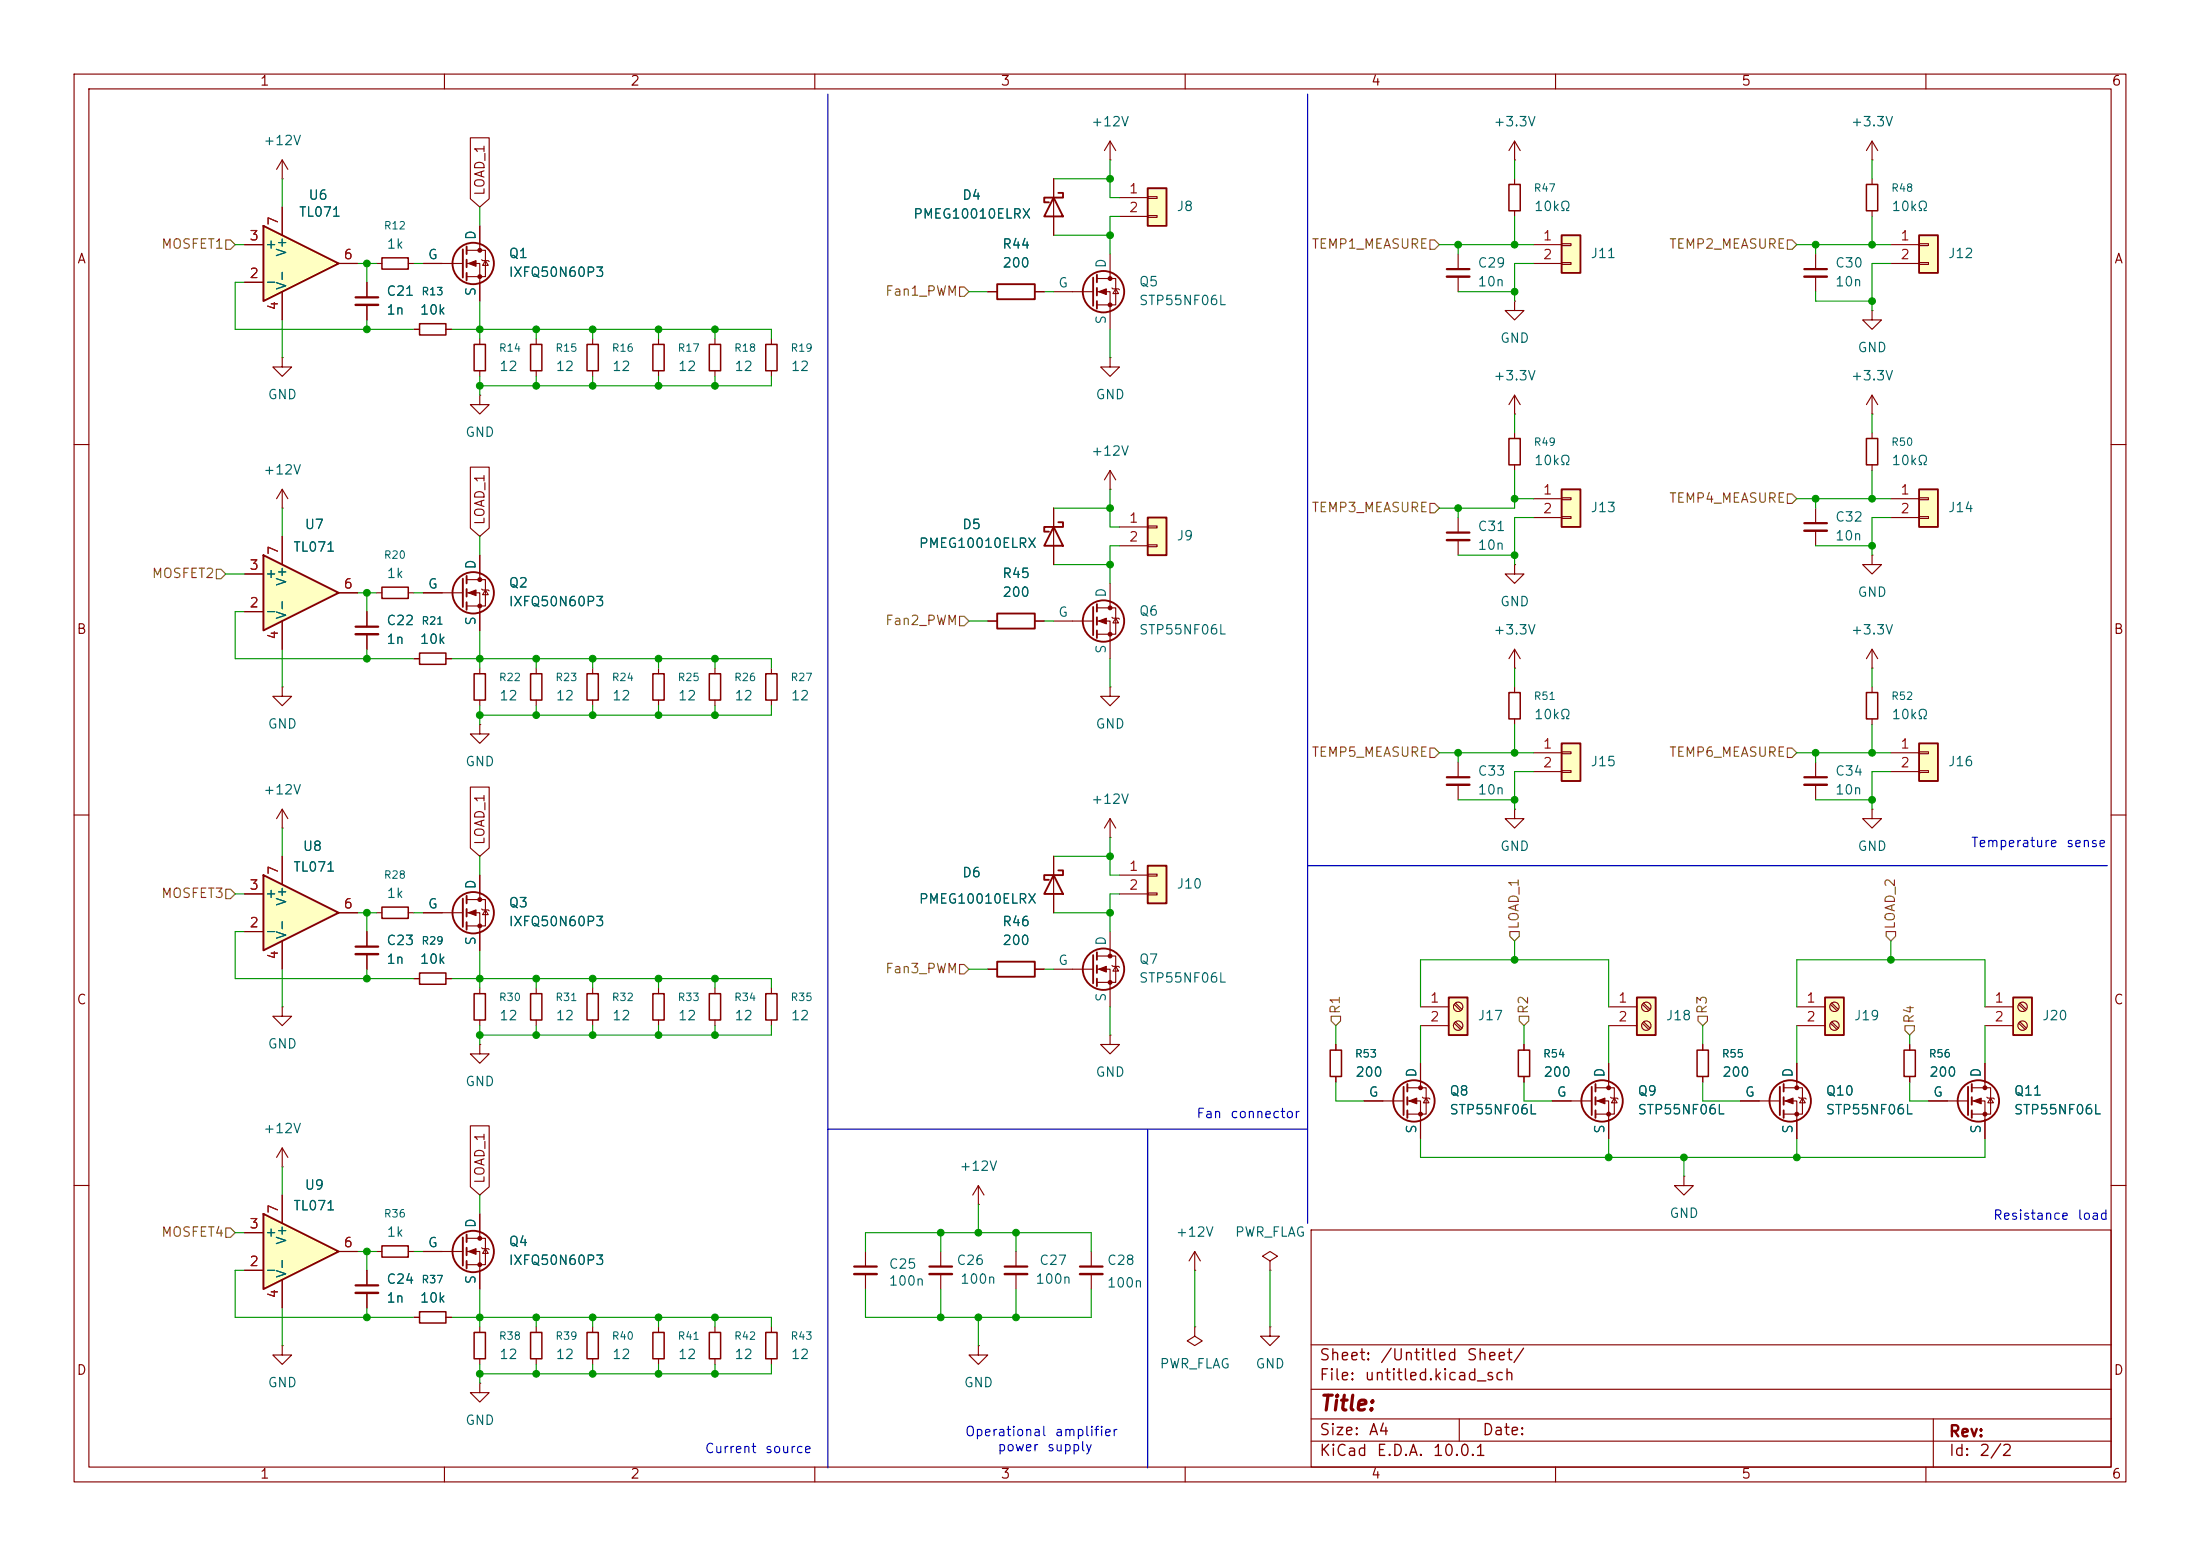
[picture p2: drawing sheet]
<svg xmlns="http://www.w3.org/2000/svg" width="297mm" height="210mm" viewBox="0 0 297 210" stroke-linecap="round" stroke-linejoin="round" font-family="sans-serif">
<g fill="none" stroke="#840000" stroke-width=".15">
<path d="M10 10h277v190h-277zM12 12h273v186h-273zM60 10v2M110 10v2M160 10v2M210 10v2M260 10v2M245.1 34.3v2M245.1 37.3v2.1M252.7 41.9v1.3h1.3l-1.3 1.3-1.2-1.3h1.2M252.7 41.9h.1M10 60h2"/>
<path d="M63 78.2h2.5v3.6h-2.5M64.8 74.9v3.3M65 79.5l.2 .1h.7l.1 .2M65.5 79.6l.4 .7h-.7zM196.8 69.9v2M196.8 72.9v2M285 60h2M55.9 88.9h.7M57.1 80h5.4M60.2 88.9h.8M63 80h1.8v5.1M10 110h2"/>
<path d="M204.5 109.2v1.3h1.2l-1.2 1.3-1.3-1.3h1.3M204.5 109.2h.1M285 110h2M180.3 141v.7M180.3 145.3v.8M10 160h2M177 166h108v32h-108zM285 160h2M60 198v2M110 198v2M160 198v2M177 194.5h108"/>
<path d="M177 191.5h108M177 187.5h108M177 181.5h108M197 191.5v3M210 198v2M260 198v2M261 191.5v6.5"/>
</g>
<path d="M243.6 36.3h3M195.3 71.9h3.1" fill="none" stroke="#840000" stroke-width=".3"/>
<path d="M243.6 37.3h3M195.3 72.9h3.1" fill="none" stroke="#840000" stroke-width=".33"/>
<g fill="none" stroke="#840000" stroke-width=".25">
<path d="M62.5 78.1v3.8M63 77.7v1M63 79.5v1M63 81.3v1"/>
<circle cx="63.9" cy="80" r="2.79"/>
</g>
<g fill="#840000" stroke="#840000" stroke-width=".15">
<path d="M63.2 80l1.1-.4v.8z"/>
<circle cx="64.8" cy="78.2" r=".25"/>
<circle cx="64.8" cy="81.8" r=".25"/>
</g>
<path d="M56.6 88.1h3.6v1.6h-3.6zM179.6 141.7h1.5v3.6h-1.5z" fill="none" stroke="#840000" stroke-width=".2"/>
<path d="M154.9 116.8h2.6v5.1h-2.6z" fill="#ffffc2"/>
<path d="M154.9 116.8h2.6v5.1h-2.6zM134.6 129.8h5.1v2h-5.1z" fill="none" stroke="#840000" stroke-width=".25"/>
<g fill="none" stroke="#840000" stroke-width=".15">
<path d="M245.1 68.6v2M245.1 71.6v2.1M252.7 74.9v1.3h1.3l-1.3 1.3-1.2-1.3h1.2M252.7 74.9h.1M49.5 82.6v2M49.5 85.6v2M151.1 118.1h3.8M154.9 118h1.3v.2h-1.3zM196.8 102.9v2M196.8 105.9v2.1M133.3 130.8h1.3M139.7 130.8h1.3"/>
<path d="M151.1 120.7h3.8M154.9 120.5h1.3v.3h-1.3z"/>
</g>
<path d="M243.6 70.6h3M48 84.6h3.1M195.3 104.9h3.1" fill="none" stroke="#840000" stroke-width=".3"/>
<path d="M243.6 71.6h3M48 85.6h3.1M195.3 105.9h3.1" fill="none" stroke="#840000" stroke-width=".33"/>
<path d="M210.8 100.3h2.6v5.1h-2.6z" fill="#ffffc2"/>
<path d="M142.2 118.1l1.3 2.6h-2.5zM142.9 117.5h.6v.6h-2.5v.6h.6M210.8 100.3h2.6v5.1h-2.6z" fill="none" stroke="#840000" stroke-width=".25"/>
<path d="M49.5 38.1v2M49.5 41.1v2.1M204.5 92.7v.8M204.5 97v.8M142.2 115.6v7.6M207 101.6h3.8M207 104.1h3.8M210.8 101.5h1.3v.2h-1.3zM210.8 104h1.3v.3h-1.3z" fill="none" stroke="#840000" stroke-width=".15"/>
<path d="M203.7 93.5h1.5v3.5h-1.5z" fill="none" stroke="#840000" stroke-width=".2"/>
<path d="M48 40.1h3.1" fill="none" stroke="#840000" stroke-width=".3"/>
<path d="M48 41.1h3.1" fill="none" stroke="#840000" stroke-width=".33"/>
<path d="M195.6 134.6h2.5v5.1h-2.5z" fill="#ffffc2"/>
<path d="M195.6 134.6h2.5v5.1h-2.5z" fill="none" stroke="#840000" stroke-width=".25"/>
<g fill="none" stroke="#840000" stroke-width=".15">
<path d="M50.8 35.6h.8M55.1 35.6h.8M38.1 48.3v1.2h1.3l-1.3 1.3-1.3-1.3h1.3M38.1 48.3h.1M252.7 55.9h.1M252.7 53.3l-.7 1.3M252.7 53.3l.8 1.3M252.7 53.3v2.6M252.7 58.4v.8M252.7 62.7v.8M191.8 135.9h3.8M191.8 138.4h3.8"/>
<path d="M196.3 135.6l.9 .8M196.3 138.1l.9 .8M196.5 135.4l.9 .8M196.5 137.9l.9 .9"/>
<circle cx="196.8" cy="135.9" r=".63"/>
<circle cx="196.8" cy="138.4" r=".63"/>
</g>
<path d="M51.6 34.8h3.5v1.5h-3.5zM252 59.2h1.5v3.5h-1.5z" fill="none" stroke="#840000" stroke-width=".2"/>
<path d="M259.1 66h2.5v5.1h-2.5z" fill="#ffffc2"/>
<path d="M259.1 66h2.5v5.1h-2.5z" fill="none" stroke="#840000" stroke-width=".25"/>
<path d="M55.9 44.5h.7M60.2 44.5h.8M255.3 67.3h3.8M255.3 69.9h3.8M259.1 67.2h1.2v.2h-1.2zM259.1 69.7h1.2v.3h-1.2z" fill="none" stroke="#840000" stroke-width=".15"/>
<path d="M56.6 43.7h3.6v1.5h-3.6z" fill="none" stroke="#840000" stroke-width=".2"/>
<path d="M210.8 66h2.6v5.1h-2.6z" fill="#ffffc2"/>
<path d="M210.8 66h2.6v5.1h-2.6z" fill="none" stroke="#840000" stroke-width=".25"/>
<path d="M207 67.3h3.8M207 69.9h3.8M210.8 67.2h1.3v.2h-1.3zM210.8 69.7h1.3v.3h-1.3zM149.9 92.7v1.3h1.2l-1.2 1.3-1.3-1.3h1.3M149.9 92.7h.1M229.9 141v.7M229.9 145.3v.8" fill="none" stroke="#840000" stroke-width=".15"/>
<path d="M229.1 141.7h1.5v3.6h-1.5z" fill="none" stroke="#840000" stroke-width=".2"/>
<path d="M259.1 31.8h2.5v5h-2.5z" fill="#ffffc2"/>
<path d="M259.1 31.8h2.5v5h-2.5z" fill="none" stroke="#840000" stroke-width=".25"/>
<path d="M255.3 33h3.8M255.3 35.6h3.8M259.1 32.9h1.2v.2h-1.2zM259.1 35.4h1.2v.3h-1.2z" fill="none" stroke="#840000" stroke-width=".15"/>
<path d="M154.9 25.4h2.6v5.1h-2.6z" fill="#ffffc2"/>
<g fill="none" stroke="#840000" stroke-width=".25">
<path d="M154.9 25.4h2.6v5.1h-2.6zM147.6 81.9v3.8M148.1 81.5v1.1M148.1 83.3v1M148.1 85.1v1"/>
<circle cx="149" cy="83.8" r="2.79"/>
</g>
<g fill="none" stroke="#840000" stroke-width=".15">
<path d="M149.9 19.1l-.8 1.2M149.9 19.1l.7 1.2M149.9 19.1v2.5M204.5 19.1l-.8 1.2M204.5 19.1l.7 1.2M204.5 19.1v2.5M252.7 19.1l-.7 1.2M252.7 19.1l.8 1.2M252.7 19.1v2.5M149.9 21.6h.1M151.1 26.7h3.8M151.1 29.2h3.8"/>
<path d="M154.9 26.5h1.3v.3h-1.3zM154.9 29.1h1.3v.2h-1.3zM204.5 21.6h.1M204.5 24.1v.8M204.5 28.4v.8M252.7 21.6h.1M252.7 24.1v.8M252.7 28.4v.8M149.9 78.7v3.3M142.2 83.8h5.4M148.1 82h2.5v3.6h-2.5M148.1 83.8h1.8v5.1"/>
<path d="M150.1 83.3l.1 .1h.8l.1 .2M150.6 83.4l.4 .7h-.8zM149.9 113h.1M149.9 110.5v2.5M149.9 110.5l-.8 1.3M149.9 110.5l.7 1.3"/>
</g>
<path d="M203.7 24.9h1.5v3.5h-1.5zM252 24.9h1.5v3.5h-1.5z" fill="none" stroke="#840000" stroke-width=".2"/>
<g fill="#840000" stroke="#840000" stroke-width=".15">
<path d="M148.3 83.8l1.1-.4v.8z"/>
<circle cx="149.9" cy="82" r=".25"/>
<circle cx="149.9" cy="85.6" r=".25"/>
</g>
<path d="M35.6 30.5l10.1 5.1-10.1 5z" fill="#ffffc2"/>
<g fill="none" stroke="#840000" stroke-width=".25">
<path d="M35.6 30.5l10.1 5.1-10.1 5zM147.6 37.5v3.8M148.1 37.1v1M148.1 38.9v1M148.1 40.6v1.1"/>
<circle cx="149" cy="39.4" r="2.79"/>
</g>
<g fill="none" stroke="#840000" stroke-width=".15">
<path d="M33 38.1h2.6M33 33h2.6M38.1 27.9v3.9M38.1 39.4v3.8M45.7 35.6h2.6M142.2 39.4h5.4M148.1 37.6h2.5v3.5h-2.5M148.1 39.4h1.8v5.1M149.9 34.3v3.3M150.1 38.9l.1 .1h.8l.1 .1M150.6 39l.4 .6h-.8zM149.9 48.3v1.2h1.2l-1.2 1.3-1.3-1.3h1.3"/>
<path d="M149.9 48.3h.1M149.9 66h.1M149.9 63.5l-.8 1.3M149.9 63.5l.7 1.3M149.9 63.5v2.5M137.2 168.9v2M137.2 172v2"/>
</g>
<path d="M135.6 170.9h3.1" fill="none" stroke="#840000" stroke-width=".3"/>
<path d="M135.6 172h3.1" fill="none" stroke="#840000" stroke-width=".33"/>
<g fill="#840000" stroke="#840000" stroke-width=".15">
<path d="M148.3 39.4l1.1-.4v.8z"/>
<circle cx="149.9" cy="37.6" r=".25"/>
<circle cx="149.9" cy="41.1" r=".25"/>
</g>
<path d="M154.9 69.9h2.6v5h-2.6z" fill="#ffffc2"/>
<path d="M154.9 69.9h2.6v5h-2.6zM134.6 82.8h5.1v2h-5.1z" fill="none" stroke="#840000" stroke-width=".25"/>
<g fill="none" stroke="#840000" stroke-width=".15">
<path d="M38.1 24.1h.1M38.1 21.6l-.8 1.3M38.1 21.6l.8 1.3M38.1 21.6v2.5M196.8 34.3v2M196.8 37.3v2.1M151.1 71.1h3.8M151.1 73.7h3.8M154.9 71h1.3v.2h-1.3zM154.9 73.5h1.3v.3h-1.3zM133.3 83.8h1.3M139.7 83.8h1.3"/>
<path d="M116.8 168.9v2M116.8 172v2M132.1 162.6h.1M132.1 160l-.8 1.3M132.1 160l.7 1.3M132.1 160v2.6"/>
</g>
<path d="M195.3 36.3h3.1M115.3 170.9h3.1" fill="none" stroke="#840000" stroke-width=".3"/>
<path d="M195.3 37.3h3.1M115.3 172h3.1" fill="none" stroke="#840000" stroke-width=".33"/>
<path d="M210.8 31.8h2.6v5h-2.6z" fill="#ffffc2"/>
<g fill="none" stroke="#840000" stroke-width=".25">
<path d="M210.8 31.8h2.6v5h-2.6zM265.7 146.7v3.8M266.2 146.3v1M266.2 148.1v1M266.2 149.9v1"/>
<circle cx="267.1" cy="148.6" r="2.79"/>
</g>
<path d="M207 33h3.8M207 35.6h3.8M210.8 32.9h1.3v.2h-1.3zM210.8 35.4h1.3v.3h-1.3zM260.3 148.6h5.4M266.2 146.8h2.5v3.6h-2.5M266.2 148.6h1.8v5.1M268 143.5v3.3M268.2 148.1l.2 .1h.7l.1 .1M268.7 148.2l.4 .6h-.7z" fill="none" stroke="#840000" stroke-width=".15"/>
<g fill="#840000" stroke="#840000" stroke-width=".15">
<path d="M266.4 148.6l1.1-.4v.8z"/>
<circle cx="268" cy="146.8" r=".25"/>
<circle cx="268" cy="150.4" r=".25"/>
</g>
<path d="M271.8 134.6h2.5v5.1h-2.5z" fill="#ffffc2"/>
<path d="M271.8 134.6h2.5v5.1h-2.5z" fill="none" stroke="#840000" stroke-width=".25"/>
<g fill="none" stroke="#840000" stroke-width=".15">
<path d="M204.5 40.6v1.3h1.2l-1.2 1.3-1.3-1.3h1.3M204.5 40.6h.1M204.5 55.9h.1M204.5 53.3l-.8 1.3M204.5 53.3l.7 1.3M204.5 53.3v2.6M204.5 58.4v.8M204.5 62.7v.8M252.7 109.2v1.3h1.3l-1.3 1.3-1.2-1.3h1.2M252.7 109.2h.1M96.5 133.4v.7M96.5 137.7v.7"/>
<path d="M268 135.9h3.8M268 138.4h3.8M272.5 135.6l.9 .8M272.5 138.1l.9 .8M272.7 135.4l.9 .8M272.7 137.9l.9 .9M127 168.9v2M127 172v2"/>
<circle cx="273" cy="138.4" r=".63"/>
<circle cx="273" cy="135.9" r=".63"/>
</g>
<path d="M125.5 170.9h3" fill="none" stroke="#840000" stroke-width=".3"/>
<path d="M125.5 172h3" fill="none" stroke="#840000" stroke-width=".33"/>
<path d="M203.7 59.2h1.5v3.5h-1.5zM95.8 134.1h1.5v3.6h-1.5z" fill="none" stroke="#840000" stroke-width=".2"/>
<path d="M259.1 100.3h2.5v5.1h-2.5z" fill="#ffffc2"/>
<g fill="none" stroke="#840000" stroke-width=".25">
<path d="M259.1 100.3h2.5v5.1h-2.5zM189.5 146.7v3.8M190 146.3v1M190 148.1v1M190 149.9v1"/>
<circle cx="190.9" cy="148.6" r="2.79"/>
</g>
<g fill="none" stroke="#840000" stroke-width=".15">
<path d="M204.5 90.2h.1M204.5 87.6l-.8 1.3M204.5 87.6l.7 1.3M204.5 87.6v2.6M255.3 101.6h3.8M255.3 104.1h3.8M259.1 101.5h1.2v.2h-1.2zM259.1 104h1.2v.3h-1.2zM80 133.4v.7M80 137.7v.7M38.1 157.5h.1M38.1 154.9l-.8 1.3"/>
<path d="M38.1 154.9l.8 1.3M38.1 154.9v2.6M184.1 148.6h5.4M190 146.8h2.5v3.6h-2.5M190 148.6h1.8v5.1M191.8 143.5v3.3M192 148.1l.2 .1h.7l.1 .1M192.5 148.2l.4 .6h-.7zM132.1 181.6v1.3h1.2l-1.2 1.3-1.3-1.3h1.3M132.1 181.6h.1"/>
</g>
<path d="M79.2 134.1h1.6v3.6h-1.6z" fill="none" stroke="#840000" stroke-width=".2"/>
<g fill="#840000" stroke="#840000" stroke-width=".15">
<path d="M190.2 148.6l1.1-.4v.8z"/>
<circle cx="191.8" cy="146.8" r=".25"/>
<circle cx="191.8" cy="150.4" r=".25"/>
</g>
<path d="M246.4 134.6h2.5v5.1h-2.5z" fill="#ffffc2"/>
<g fill="none" stroke="#840000" stroke-width=".25">
<path d="M134.6 38.4h5.1v2h-5.1zM142.2 26.7l1.3 2.5h-2.5zM142.9 26h.6v.7h-2.5v.6h.6M142.2 71.1l1.3 2.6h-2.5zM142.9 70.5h.6v.6h-2.5v.7h.6M147.6 128.9v3.8M148.1 128.5v1M148.1 130.3v1M148.1 132.1v1M246.4 134.6h2.5v5.1h-2.5z"/>
<circle cx="149" cy="130.8" r="2.79"/>
</g>
<g fill="none" stroke="#840000" stroke-width=".15">
<path d="M133.3 39.4h1.3M139.7 39.4h1.3M142.2 24.1v7.7M104.1 45.7v.8M104.1 50v.8M142.2 68.6v7.6M204.5 76.2v1.3h1.2l-1.2 1.2-1.3-1.2h1.3M204.5 76.2h.1M252.7 90.2h.1M252.7 87.6v2.6M252.7 92.7v.8M252.7 97v.8"/>
<path d="M252.7 87.6l-.7 1.3M252.7 87.6l.8 1.3M245.1 102.9v2M245.1 105.9v2.1M104.1 133.4v.7M104.1 137.7v.7M142.2 130.8h5.4M148.1 129h2.5v3.6h-2.5M148.1 130.8h1.8v5.1M149.9 139.7v1.3h1.2l-1.2 1.2-1.3-1.2h1.3M149.9 139.7h.1M149.9 125.7v3.3"/>
<path d="M150.1 130.3l.1 .1h.8l.1 .2M150.6 130.4l.4 .7h-.8zM242.6 135.9h3.8M242.6 138.4h3.8M247.1 135.6l.9 .8M247.1 138.1l.9 .8M247.3 135.4l.9 .8M247.3 137.9l.9 .9M257.8 141v.7M257.8 145.3v.8M96.5 179.1v.7M147.3 168.9v2"/>
<path d="M147.3 172v2M161.3 179.1v1.2l1 .7-1 .6-1-.6 1-.7M161.3 179.1h.1M96.5 183.4v.8"/>
<circle cx="247.6" cy="138.4" r=".63"/>
<circle cx="247.6" cy="135.9" r=".63"/>
</g>
<path d="M103.4 46.5h1.5v3.5h-1.5zM252 93.5h1.5v3.5h-1.5zM103.4 134.1h1.5v3.6h-1.5zM257 141.7h1.6v3.6h-1.6zM95.8 179.8h1.5v3.6h-1.5z" fill="none" stroke="#840000" stroke-width=".2"/>
<g fill="#840000" stroke="#840000" stroke-width=".15">
<path d="M148.3 130.8l1.1-.4v.8z"/>
<circle cx="149.9" cy="129" r=".25"/>
<circle cx="149.9" cy="132.6" r=".25"/>
</g>
<path d="M243.6 104.9h3M145.8 170.9h3" fill="none" stroke="#840000" stroke-width=".3"/>
<path d="M243.6 105.9h3M145.8 172h3" fill="none" stroke="#840000" stroke-width=".33"/>
<path d="M35.6 74.9l10.1 5.1-10.1 5.1z" fill="#ffffc2"/>
<g fill="none" stroke="#840000" stroke-width=".25">
<path d="M35.6 74.9l10.1 5.1-10.1 5.1zM214.9 146.7v3.8M215.4 146.3v1M215.4 148.1v1M215.4 149.9v1M240.3 146.7v3.8M240.8 146.3v1M240.8 148.1v1M240.8 149.9v1"/>
<circle cx="216.3" cy="148.6" r="2.79"/>
<circle cx="241.7" cy="148.6" r="2.79"/>
</g>
<g fill="none" stroke="#840000" stroke-width=".15">
<path d="M33 77.5h2.6M38.1 72.4v3.8M33 82.6h2.6M38.1 83.8v3.8M45.7 80h2.6M209.5 148.6h5.4M215.4 146.8h2.5v3.6h-2.5M215.4 148.6h1.8v5.1M217.2 143.5v3.3M217.4 148.1l.2 .1h.7l.1 .1M217.9 148.2l.4 .6h-.7zM227.3 158.8v1.2h1.3l-1.3 1.3-1.2-1.3h1.2"/>
<path d="M227.3 158.8h.1M234.9 148.6h5.4M240.8 146.8h2.5v3.6h-2.5M240.8 148.6h1.8v5.1M242.6 143.5v3.3M242.8 148.1l.2 .1h.7l.1 .1M243.3 148.2l.4 .6h-.7zM104.1 179.1v.7M161.3 171.5h.1M161.3 168.9l-.8 1.3M161.3 168.9l.8 1.3M161.3 168.9v2.6"/>
<path d="M171.4 170.2l1.1-.7-1.1-.6-1 .6 1 .7v1.3M171.4 171.5h.1M171.4 179.1v1.2h1.3l-1.3 1.3-1.2-1.3h1.2M171.4 179.1h.1M104.1 183.4v.8"/>
</g>
<g fill="#840000" stroke="#840000" stroke-width=".15">
<path d="M241 148.6l1.1-.4v.8z"/>
<path d="M215.6 148.6l1.1-.4v.8z"/>
<circle cx="242.6" cy="146.8" r=".25"/>
<circle cx="242.6" cy="150.4" r=".25"/>
<circle cx="217.2" cy="146.8" r=".25"/>
<circle cx="217.2" cy="150.4" r=".25"/>
</g>
<path d="M103.4 179.8h1.5v3.6h-1.5z" fill="none" stroke="#840000" stroke-width=".2"/>
<path d="M221 134.6h2.5v5.1h-2.5z" fill="#ffffc2"/>
<path d="M221 134.6h2.5v5.1h-2.5z" fill="none" stroke="#840000" stroke-width=".25"/>
<g fill="none" stroke="#840000" stroke-width=".15">
<path d="M217.2 135.9h3.8M217.2 138.4h3.8M221.7 135.6l.9 .8M221.7 138.1l.9 .8M221.9 135.4l.9 .8M221.9 137.9l.9 .9M205.7 141v.7M205.7 145.3v.8M49.5 171.5v2M49.5 174.5v2M50.8 168.9h.8M55.1 168.9h.8"/>
<path d="M38.1 181.6v1.3h1.3l-1.3 1.3-1.3-1.3h1.3M38.1 181.6h.1"/>
<circle cx="222.2" cy="135.9" r=".63"/>
<circle cx="222.2" cy="138.4" r=".63"/>
</g>
<path d="M205 141.7h1.5v3.6h-1.5zM51.6 168.1h3.5v1.6h-3.5z" fill="none" stroke="#840000" stroke-width=".2"/>
<path d="M48 173.5h3.1" fill="none" stroke="#840000" stroke-width=".3"/>
<path d="M48 174.5h3.1" fill="none" stroke="#840000" stroke-width=".33"/>
<path d="M35.6 163.8l10.1 5.1-10.1 5.1z" fill="#ffffc2"/>
<g fill="none" stroke="#840000" stroke-width=".25">
<path d="M62.5 121.3v3.8M63 120.9v1M63 122.7v1M63 124.5v1M35.6 163.8l10.1 5.1-10.1 5.1zM62.5 167v3.8M63 166.6v1M63 168.4v1M63 170.2v1"/>
<circle cx="63.9" cy="123.2" r="2.79"/>
<circle cx="63.9" cy="168.9" r="2.79"/>
</g>
<g fill="none" stroke="#840000" stroke-width=".15">
<path d="M64.8 97.8v1.3h1.2l-1.2 1.2-1.3-1.2h1.3M64.8 97.8h.1M64.8 90.2v.7M64.8 94.5v.8M72.4 90.2v.7M72.4 94.5v.8M80 90.2v.7M80 94.5v.8M88.9 90.2v.7M88.9 94.5v.8M96.5 90.2v.7M96.5 94.5v.8"/>
<path d="M104.1 90.2v.7M104.1 94.5v.8M64.8 118.1v3.3M50.8 123.2h.8M55.1 123.2h.8M57.1 123.2h5.4M63 121.4h2.5v3.6h-2.5M63 123.2h1.8v5.1M64.8 133.4v.7M64.8 137.7v.7M65 122.7l.2 .1h.7l.1 .1M65.5 122.8l.4 .6h-.7z"/>
<path d="M72.4 133.4v.7M72.4 137.7v.7M88.9 133.4v.7M88.9 137.7v.7M33 171.5h2.6M33 166.4h2.6M38.1 161.3v3.8M38.1 172.7v3.8M45.7 168.9h2.6M55.9 177.8h.7M57.1 168.9h5.4M60.2 177.8h.8"/>
<path d="M63 167.1h2.5v3.6h-2.5M63 168.9h1.8v5.1M64.8 163.8v3.3M64.8 179.1v.7M65 168.4l.2 .1h.7l.1 .2M65.5 168.5l.4 .7h-.7zM72.4 179.1v.7M80 179.1v.7M88.9 179.1v.7M64.8 186.7v1.3h1.2l-1.2 1.2-1.3-1.2h1.3M64.8 186.7h.1M64.8 183.4v.8"/>
<path d="M72.4 183.4v.8M80 183.4v.8M88.9 183.4v.8"/>
</g>
<g fill="none" stroke="#840000" stroke-width=".2">
<path d="M64 90.9h1.5v3.6h-1.5zM71.6 90.9h1.6v3.6h-1.6zM79.2 90.9h1.6v3.6h-1.6zM88.1 90.9h1.6v3.6h-1.6zM95.8 90.9h1.5v3.6h-1.5zM103.4 90.9h1.5v3.6h-1.5zM51.6 122.4h3.5v1.6h-3.5zM64 134.1h1.5v3.6h-1.5zM71.6 134.1h1.6v3.6h-1.6zM88.1 134.1h1.6v3.6h-1.6zM56.6 177h3.6v1.6h-3.6zM64 179.8h1.5v3.6h-1.5z"/>
<path d="M71.6 179.8h1.6v3.6h-1.6zM79.2 179.8h1.6v3.6h-1.6zM88.1 179.8h1.6v3.6h-1.6z"/>
</g>
<g fill="#840000" stroke="#840000" stroke-width=".15">
<path d="M63.2 123.2l1.1-.4v.8z"/>
<path d="M63.2 168.9l1.1-.4v.8z"/>
<circle cx="64.8" cy="121.4" r=".25"/>
<circle cx="64.8" cy="125" r=".25"/>
<circle cx="64.8" cy="167.1" r=".25"/>
<circle cx="64.8" cy="170.7" r=".25"/>
</g>
<path d="M35.6 118.1l10.1 5.1-10.1 5.1z" fill="#ffffc2"/>
<g fill="none" stroke="#840000" stroke-width=".25">
<path d="M62.5 33.7v3.8M63 33.3v1M63 35.1v1M63 36.8v1M35.6 118.1l10.1 5.1-10.1 5.1z"/>
<circle cx="63.9" cy="35.6" r="2.79"/>
</g>
<g fill="none" stroke="#840000" stroke-width=".15">
<path d="M63.5 18.6h2.5v8.2l-1.2 1.1-1.3-1.1zM33 38.1h2.6M33 33h2.6M38.1 27.9v3.9M38.1 39.4v3.8M45.7 35.6h2.6M49.5 38.1v2M57.1 35.6h5.4M63 33.8h2.5v3.5h-2.5M63 35.6h1.8v5M64.8 30.5v3.3M65 35.1l.2 .1h.7l.1 .1"/>
<path d="M65.5 35.2l.4 .6h-.7zM133.3 39.4h1.3M139.7 39.4h1.3M142.2 24.1v2.6M142.2 29.2v2.6M49.5 41.1v2.1M55.9 44.5h.7M60.2 44.5h.8M64.8 53.3v1.3h1.2l-1.2 1.3-1.3-1.3h1.3M64.8 53.3h.1M64.8 45.7v.8M64.8 50v.8"/>
<path d="M72.4 45.7v.8M72.4 50v.8M80 45.7v.8M80 50v.8M88.9 45.7v.8M88.9 50v.8M96.5 45.7v.8M96.5 50v.8M33 77.5h2.6M38.1 68.6h.1M38.1 66v2.6M38.1 72.4v3.8"/>
<path d="M38.1 66l-.8 1.3M38.1 66l.8 1.3M63.5 63.1h2.5v8.2l-1.2 1.1-1.3-1.1zM64.8 74.9v2.6M142.2 68.6v2.5M142.2 73.7v2.5M33 82.6h2.6M38.1 92.7v1.3h1.3l-1.3 1.3-1.3-1.3h1.3M38.1 92.7h.1M38.1 83.8v3.8M45.7 80h2.6M49.5 82.6v2"/>
<path d="M49.5 85.6v2M50.8 80h.8M55.1 80h.8M55.9 88.9h.7M57.1 80h2.6M60.2 88.9h.8M64.8 82.6v2.5M133.3 83.8h1.3M139.7 83.8h1.3M38.1 111.8h.1M38.1 109.2v2.6M38.1 115.6v3.8"/>
<path d="M38.1 109.2l-.8 1.3M38.1 109.2l.8 1.3M63.5 106.2h2.5v8.3l-1.2 1.1-1.3-1.1zM64.8 118.1v2.6M142.2 115.6v2.5M33 125.7h2.6M33 120.7h2.6M38.1 135.9v1.3h1.3l-1.3 1.2-1.3-1.2h1.3M38.1 135.9h.1M38.1 127v3.8M45.7 123.2h2.6M49.5 125.7v2.1"/>
<path d="M49.5 128.8v2M55.9 132.1h.7M57.1 123.2h2.6M60.2 132.1h.8M64.8 125.7v2.6M133.3 130.8h1.3M139.7 130.8h1.3M142.2 120.7v2.5M63.5 152h2.5v8.2l-1.2 1.1-1.3-1.1zM64.8 141v1.2h1.2l-1.2 1.3-1.3-1.3h1.3M64.8 141h.1M180.3 141v.7"/>
<path d="M180.3 145.3v.8M184.1 148.6h2.6M191.8 143.5v2.6M191.8 151.1v2.6M205.7 141v.7M205.7 145.3v.8M209.5 148.6h2.6M217.2 143.5v2.6M217.2 151.1v2.6M229.9 141v.7M229.9 145.3v.8M234.9 148.6h2.6"/>
<path d="M242.6 143.5v2.6M242.6 151.1v2.6M257.8 141v.7M257.8 145.3v.8M260.3 148.6h2.6M268 143.5v2.6M268 151.1v2.6M33 171.5h2.6M33 166.4h2.6M38.1 161.3v3.8M38.1 172.7v3.8M45.7 168.9h2.6"/>
<path d="M49.5 171.5v2M49.5 174.5v2M55.9 177.8h.7M57.1 168.9h2.6M60.2 177.8h.8M64.8 163.8v2.6M64.8 171.5v2.5"/>
</g>
<path d="M48 127.8h3.1" fill="none" stroke="#840000" stroke-width=".3"/>
<path d="M48 128.8h3.1" fill="none" stroke="#840000" stroke-width=".33"/>
<path d="M64 46.5h1.5v3.5h-1.5zM71.6 46.5h1.6v3.5h-1.6zM79.2 46.5h1.6v3.5h-1.6zM88.1 46.5h1.6v3.5h-1.6zM95.8 46.5h1.5v3.5h-1.5zM51.6 79.2h3.5v1.6h-3.5zM56.6 131.3h3.6v1.5h-3.6z" fill="none" stroke="#840000" stroke-width=".2"/>
<g fill="#840000" stroke="#840000" stroke-width=".15">
<path d="M63.2 35.6l1.1-.4v.7z"/>
<circle cx="64.8" cy="33.8" r=".25"/>
<circle cx="64.8" cy="37.3" r=".25"/>
</g>
<g fill="none" stroke="#725600" stroke-width=".15">
<path d="M30.5 32.4h.6l.6 .6-.6 .7h-.6zM129.5 38.7h.7l.6 .7-.6 .6h-.7zM193 32.4h.7l.6 .6-.6 .7h-.7zM241.3 32.4h.6l.7 .6-.7 .7h-.6zM29.2 76.8h.6l.7 .7-.7 .6h-.6zM193 67.9h.7l.6 .7-.6 .6h-.7zM241.3 66.7h.6l.7 .6-.7 .6h-.6zM129.5 83.2h.7l.6 .6-.6 .7h-.7zM193 101h.7l.6 .6-.6 .6h-.7zM241.3 101h.6l.7 .6-.7 .6h-.6zM30.5 120h.6l.6 .7-.6 .6h-.6zM129.5 130.2h.7l.6 .6-.6 .6h-.7z"/>
<path d="M179.7 137.2h1.3v.6l-.7 .6-.6-.6zM203.8 125.7h1.3v.7l-.6 .6-.7-.6zM205.1 137.2h1.3v.6l-.7 .6-.6-.6zM229.2 137.2h1.3v.6l-.6 .6-.7-.6zM254.6 125.7h1.3v.7l-.6 .6-.7-.6zM257.2 138.4h1.2v.7l-.6 .6-.6-.6zM30.5 165.7h.6l.6 .7-.6 .6h-.6z"/>
</g>
<path d="M111.8 12.7v185.4M176.5 12.7v152.4M176.5 116.8h108M111.8 152.4h64.7M154.9 152.4v45.7" fill="none" stroke="#0000c2" stroke-width=".15"/>
<g fill="none" stroke="#009600" stroke-width=".15">
<path d="M31.7 33h1.3M33 38.1h-1.3v6.4h24.2M38.1 24.1v3.8M48.3 35.6h2.5M49.5 35.6v2.5M55.9 35.6h1.2M64.8 27.9v2.6M130.8 39.4h2.5M141 39.4h1.2M142.2 24.1h7.7M142.2 31.8h7.7M149.9 21.6v5.1h1.2"/>
<path d="M151.1 29.2h-1.2v5.1M194.3 33h12.7M196.8 33v1.3M196.8 39.4h7.7M204.5 21.6v2.5M204.5 29.2v3.8M207 35.6h-2.5v5M242.6 33h12.7M245.1 33v1.3M245.1 39.4v1.2h7.6M252.7 21.6v2.5M252.7 29.2v3.8"/>
<path d="M255.3 35.6h-2.6v6.3M38.1 43.2v5.1M49.5 43.2v1.3M61 44.5h43.1v1.2M64.8 40.6v5.1M64.8 50.8v2.5M72.4 44.5v1.2M72.4 50.8v1.3M80 44.5v1.2M80 50.8v1.3M88.9 44.5v1.2M88.9 50.8v1.3"/>
<path d="M96.5 44.5v1.2M96.5 50.8v1.3M104.1 50.8v1.3h-39.3M149.9 44.5v3.8M204.5 55.9v2.5M252.7 55.9v2.5M30.5 77.5h2.5M38.1 68.6v3.8M64.8 72.4v2.5M142.2 68.6h7.7M142.2 76.2h7.7M149.9 66v5.1h1.2"/>
<path d="M151.1 73.7h-1.2v5M196.8 68.6v1.3M196.8 74.9h7.7M204.5 67.3h2.5M204.5 63.5v5.1h-10.2M207 69.9h-2.5v6.3M242.6 67.3h12.7M245.1 67.3v1.3M245.1 73.7h7.6M252.7 63.5v3.8M255.3 69.9h-2.6v5M33 82.6h-1.3v6.3h24.2"/>
<path d="M38.1 87.6v5.1M48.3 80h2.5M49.5 80v2.6M49.5 87.6v1.3M55.9 80h1.2M61 88.9h43.1v1.3M64.8 85.1v5.1M64.8 95.3v2.5M72.4 88.9v1.3M72.4 95.3v1.2M80 88.9v1.3M80 95.3v1.2"/>
<path d="M88.9 88.9v1.3M88.9 95.3v1.2M96.5 88.9v1.3M96.5 95.3v1.2M104.1 95.3v1.2h-39.3M130.8 83.8h2.5M141 83.8h1.2M149.9 88.9v3.8M204.5 90.2v2.5M204.5 97.8v3.8M252.7 90.2v2.5M252.7 97.8v3.8"/>
<path d="M38.1 111.8v3.8M64.8 115.6v2.5M142.2 115.6h7.7M149.9 113v5.1h1.2M194.3 101.6h12.7M196.8 108h7.7M196.8 101.6v1.3M207 104.1h-2.5v5.1M242.6 101.6h12.7M245.1 101.6v1.3M245.1 108h7.6M255.3 104.1h-2.6v5.1"/>
<path d="M31.7 120.7h1.3M33 125.7h-1.3v6.4h24.2M38.1 130.8v5.1M48.3 123.2h2.5M49.5 123.2v2.5M49.5 130.8v1.3M55.9 123.2h1.2M61 132.1h43.1v1.3M64.8 128.3v5.1M64.8 138.4v2.6M72.4 132.1v1.3M72.4 138.4v1.3"/>
<path d="M80 132.1v1.3M80 138.4v1.3M88.9 132.1v1.3M88.9 138.4v1.3M96.5 132.1v1.3M96.5 138.4v1.3M104.1 138.4v1.3h-39.3M130.8 130.8h2.5M141 130.8h1.2M142.2 123.2h7.7M149.9 135.9v3.8M151.1 120.7h-1.2v5"/>
<path d="M180.3 138.4v2.6M191.8 135.9v-6.4h25.4v6.4M191.8 138.4v5.1M204.5 127v2.5M205.7 138.4v2.6M217.2 138.4v5.1M229.9 138.4v2.6M242.6 135.9v-6.4h25.4v6.4M242.6 138.4v5.1M255.3 127v2.5M257.8 139.7v1.3M268 138.4v5.1"/>
<path d="M38.1 157.5v3.8M180.3 146.1v2.5h3.8M191.8 153.7v2.5h76.2v-2.5M205.7 146.1v2.5h3.8M217.2 153.7v2.5M227.3 156.2v2.6M229.9 146.1v2.5h5M242.6 153.7v2.5M257.8 146.1v2.5h2.5M31.7 166.4h1.3M33 171.5h-1.3v6.3h24.2M38.1 176.5v5.1"/>
<path d="M48.3 168.9h2.5M49.5 168.9v2.6M49.5 176.5v1.3M55.9 168.9h1.2M61 177.8h43.1v1.3M64.8 161.3v2.5M64.8 174v5.1M72.4 177.8v1.3M80 177.8v1.3M88.9 177.8v1.3M96.5 177.8v1.3M116.8 174v3.8h30.5v-3.8"/>
<path d="M116.8 168.9v-2.5h30.5v2.5M127 166.4v2.5M127 174v3.8M132.1 162.6v3.8M132.1 177.8v3.8M137.2 166.4v2.5M137.2 174v3.8M161.3 171.5v7.6M171.4 171.5v7.6M64.8 184.2v2.5M72.4 184.2v1.2M80 184.2v1.2"/>
<path d="M88.9 184.2v1.2M96.5 184.2v1.2M104.1 184.2v1.2h-39.3"/>
</g>
<g fill="#009600" stroke="#009600" stroke-width=".14">
<circle cx="204.5" cy="101.6" r=".46"/>
<circle cx="204.5" cy="129.5" r=".46"/>
<circle cx="196.8" cy="101.6" r=".46"/>
<circle cx="204.5" cy="67.3" r=".46"/>
<circle cx="149.9" cy="24.1" r=".46"/>
<circle cx="204.5" cy="33" r=".46"/>
<circle cx="149.9" cy="31.8" r=".46"/>
<circle cx="204.5" cy="39.4" r=".46"/>
<circle cx="196.8" cy="33" r=".46"/>
<circle cx="196.8" cy="68.6" r=".46"/>
<circle cx="127" cy="177.8" r=".46"/>
<circle cx="132.1" cy="177.8" r=".46"/>
<circle cx="132.1" cy="166.4" r=".46"/>
<circle cx="137.2" cy="166.4" r=".46"/>
<circle cx="149.9" cy="123.2" r=".46"/>
<circle cx="137.2" cy="177.8" r=".46"/>
<circle cx="127" cy="166.4" r=".46"/>
<circle cx="252.7" cy="33" r=".46"/>
<circle cx="245.1" cy="33" r=".46"/>
<circle cx="252.7" cy="40.6" r=".46"/>
<circle cx="252.7" cy="73.7" r=".46"/>
<circle cx="252.7" cy="67.3" r=".46"/>
<circle cx="245.1" cy="67.3" r=".46"/>
<circle cx="252.7" cy="108" r=".46"/>
<circle cx="242.6" cy="156.2" r=".46"/>
<circle cx="255.3" cy="129.5" r=".46"/>
<circle cx="217.2" cy="156.2" r=".46"/>
<circle cx="227.3" cy="156.2" r=".46"/>
<circle cx="204.5" cy="108" r=".46"/>
<circle cx="245.1" cy="101.6" r=".46"/>
<circle cx="252.7" cy="101.6" r=".46"/>
<circle cx="149.9" cy="76.2" r=".46"/>
<circle cx="149.9" cy="68.6" r=".46"/>
<circle cx="204.5" cy="74.9" r=".46"/>
<circle cx="96.5" cy="139.7" r=".46"/>
<circle cx="88.9" cy="139.7" r=".46"/>
<circle cx="149.9" cy="115.6" r=".46"/>
<circle cx="96.5" cy="185.4" r=".46"/>
<circle cx="88.9" cy="177.8" r=".46"/>
<circle cx="88.9" cy="185.4" r=".46"/>
<circle cx="96.5" cy="177.8" r=".46"/>
<circle cx="72.4" cy="177.8" r=".46"/>
<circle cx="64.8" cy="177.8" r=".46"/>
<circle cx="49.5" cy="168.9" r=".46"/>
<circle cx="49.5" cy="177.8" r=".46"/>
<circle cx="72.4" cy="139.7" r=".46"/>
<circle cx="80" cy="139.7" r=".46"/>
<circle cx="64.8" cy="139.7" r=".46"/>
<circle cx="80" cy="185.4" r=".46"/>
<circle cx="64.8" cy="185.4" r=".46"/>
<circle cx="72.4" cy="185.4" r=".46"/>
<circle cx="80" cy="177.8" r=".46"/>
<circle cx="49.5" cy="123.2" r=".46"/>
<circle cx="72.4" cy="96.5" r=".46"/>
<circle cx="49.5" cy="132.1" r=".46"/>
<circle cx="80" cy="96.5" r=".46"/>
<circle cx="88.9" cy="96.5" r=".46"/>
<circle cx="72.4" cy="88.9" r=".46"/>
<circle cx="64.8" cy="88.9" r=".46"/>
<circle cx="80" cy="132.1" r=".46"/>
<circle cx="88.9" cy="132.1" r=".46"/>
<circle cx="96.5" cy="132.1" r=".46"/>
<circle cx="88.9" cy="88.9" r=".46"/>
<circle cx="80" cy="88.9" r=".46"/>
<circle cx="72.4" cy="132.1" r=".46"/>
<circle cx="64.8" cy="132.1" r=".46"/>
<circle cx="88.9" cy="44.5" r=".46"/>
<circle cx="80" cy="52.1" r=".46"/>
<circle cx="88.9" cy="52.1" r=".46"/>
<circle cx="72.4" cy="44.5" r=".46"/>
<circle cx="96.5" cy="52.1" r=".46"/>
<circle cx="96.5" cy="44.5" r=".46"/>
<circle cx="80" cy="44.5" r=".46"/>
<circle cx="72.4" cy="52.1" r=".46"/>
<circle cx="49.5" cy="80" r=".46"/>
<circle cx="64.8" cy="52.1" r=".46"/>
<circle cx="64.8" cy="96.5" r=".46"/>
<circle cx="49.5" cy="88.9" r=".46"/>
<circle cx="49.5" cy="44.5" r=".46"/>
<circle cx="49.5" cy="35.6" r=".46"/>
<circle cx="64.8" cy="44.5" r=".46"/>
<circle cx="96.5" cy="96.5" r=".46"/>
<circle cx="96.5" cy="88.9" r=".46"/>
</g>
<text font-size="2" fill="#840000" x="178" y="190.9">Title:</text>
<g font-size="1.5" fill="#840000">
<text x="178" y="184">Sheet:</text>
<text x="186.2" y="184">/Untitled</text>
<text x="197.9" y="184">Sheet/</text>
<text x="178" y="186.7">File:</text>
<text x="184.1" y="186.7">untitled.kicad_sch</text>
<text x="178" y="196.9">KiCad</text>
<text x="178" y="194.1">Size:</text>
<text x="184.7" y="194.1">A4</text>
<text x="185.7" y="196.9">E.D.A.</text>
<text x="193.3" y="196.9">10.0.1</text>
<text x="200" y="194.1">Date:</text>
<text x="263" y="194.3">Rev:</text>
<text x="263" y="196.9">Id:</text>
<text x="267.1" y="196.9">2/2</text>
</g>
<g font-size="1.3" fill="#840000">
<text x="35" y="11.9">1</text>
<text x="85" y="11.9">2</text>
<text x="135" y="11.9">3</text>
<text x="185" y="11.9">4</text>
<text x="235" y="11.9">5</text>
<text x="285" y="11.9">6</text>
<text x="65.7" y="26.5" transform="rotate(-90 65.7 26.5)">LOAD_1</text>
<text x="10.3" y="35.9">A</text>
<text x="285.3" y="35.9">A</text>
<text x="65.7" y="71" transform="rotate(-90 65.7 71)">LOAD_1</text>
<text x="10.3" y="85.9">B</text>
<text x="285.3" y="85.9">B</text>
<text x="65.7" y="114.1" transform="rotate(-90 65.7 114.1)">LOAD_1</text>
<text x="10.3" y="135.9">C</text>
<text x="285.3" y="135.9">C</text>
<text x="65.7" y="159.9" transform="rotate(-90 65.7 159.9)">LOAD_1</text>
<text x="10.3" y="185.9">D</text>
<text x="285.3" y="185.9">D</text>
<text x="35" y="199.9">1</text>
<text x="85" y="199.9">2</text>
<text x="135" y="199.9">3</text>
<text x="185" y="199.9">4</text>
<text x="235" y="199.9">5</text>
<text x="285" y="199.9">6</text>
</g>
<g font-size="1.3" fill="#006464">
<text x="147.2" y="17.4">+12V</text>
<text x="201.5" y="17.4">+3.3V</text>
<text x="249.8" y="17.4">+3.3V</text>
<text x="35.5" y="19.9">+12V</text>
<text x="40.3" y="29.6">TL071</text>
<text x="41.6" y="27.3">U6</text>
<text x="123.2" y="29.8">PMEG10010ELRX</text>
<text x="129.8" y="27.3">D4</text>
<text x="158.8" y="28.8">J8</text>
<text x="207" y="28.8">10kΩ</text>
<text x="255.3" y="28.8">10kΩ</text>
<text x="35.7" y="33.9">+</text>
<text x="39" y="34.7" transform="rotate(-90 39 34.7)">V+</text>
<text x="52.1" y="33.9">1k</text>
<text x="57.7" y="35.3">G</text>
<text x="64.5" y="32.5" transform="rotate(-90 64.5 32.5)">D</text>
<text x="68.6" y="35.2">Q1</text>
<text x="135.2" y="33.9">R44</text>
<text x="214.6" y="35.2">J11</text>
<text x="262.9" y="35.2">J12</text>
<text x="35.7" y="39">-</text>
<text x="39" y="39.2" transform="rotate(-90 39 39.2)">V-</text>
<text x="52.1" y="40.2">C21</text>
<text x="64.5" y="40.1" transform="rotate(-90 64.5 40.1)">S</text>
<text x="68.6" y="37.7">IXFQ50N60P3</text>
<text x="135.2" y="36.4">200</text>
<text x="142.8" y="39.1">G</text>
<text x="149.6" y="36.3" transform="rotate(-90 149.6 36.3)">D</text>
<text x="153.7" y="41.5">STP55NF06L</text>
<text x="153.7" y="39">Q5</text>
<text x="199.4" y="36.4">C29</text>
<text x="199.4" y="39">10n</text>
<text x="247.7" y="36.4">C30</text>
<text x="247.7" y="39">10n</text>
<text x="52.1" y="42.8">1n</text>
<text x="56.6" y="42.8">10k</text>
<text x="149.6" y="43.9" transform="rotate(-90 149.6 43.9)">S</text>
<text x="202.4" y="46.6">GND</text>
<text x="250.7" y="47.9">GND</text>
<text x="67.3" y="50.4">12</text>
<text x="74.9" y="50.4">12</text>
<text x="82.6" y="50.4">12</text>
<text x="91.4" y="50.4">12</text>
<text x="99.1" y="50.4">12</text>
<text x="106.7" y="50.4">12</text>
<text x="201.5" y="51.7">+3.3V</text>
<text x="249.8" y="51.7">+3.3V</text>
<text x="36.1" y="54.2">GND</text>
<text x="62.7" y="59.3">GND</text>
<text x="147.8" y="54.2">GND</text>
<text x="35.5" y="64.4">+12V</text>
<text x="147.2" y="61.8">+12V</text>
<text x="207" y="63.1">10kΩ</text>
<text x="255.3" y="63.1">10kΩ</text>
<text x="41" y="71.7">U7</text>
<text x="129.8" y="71.7">D5</text>
<text x="199.4" y="72">C31</text>
<text x="214.6" y="69.4">J13</text>
<text x="247.7" y="70.7">C32</text>
<text x="262.9" y="69.4">J14</text>
<text x="39.5" y="74.8">TL071</text>
<text x="64.5" y="76.9" transform="rotate(-90 64.5 76.9)">D</text>
<text x="124" y="74.3">PMEG10010ELRX</text>
<text x="158.8" y="73.3">J9</text>
<text x="199.4" y="74.5">10n</text>
<text x="247.7" y="73.3">10n</text>
<text x="35.7" y="83.4">-</text>
<text x="35.7" y="78.3">+</text>
<text x="39" y="83.7" transform="rotate(-90 39 83.7)">V-</text>
<text x="39" y="79.2" transform="rotate(-90 39 79.2)">V+</text>
<text x="52.1" y="78.3">1k</text>
<text x="57.7" y="79.8">G</text>
<text x="68.6" y="79.6">Q2</text>
<text x="68.6" y="82.1">IXFQ50N60P3</text>
<text x="135.2" y="78.3">R45</text>
<text x="135.2" y="80.9">200</text>
<text x="142.8" y="83.6">G</text>
<text x="149.6" y="80.7" transform="rotate(-90 149.6 80.7)">D</text>
<text x="153.7" y="83.4">Q6</text>
<text x="202.4" y="82.1">GND</text>
<text x="250.7" y="80.9">GND</text>
<text x="52.1" y="87.2">1n</text>
<text x="52.1" y="84.7">C22</text>
<text x="56.6" y="87.2">10k</text>
<text x="64.5" y="84.5" transform="rotate(-90 64.5 84.5)">S</text>
<text x="149.6" y="88.3" transform="rotate(-90 149.6 88.3)">S</text>
<text x="153.7" y="86">STP55NF06L</text>
<text x="201.5" y="86">+3.3V</text>
<text x="249.8" y="86">+3.3V</text>
<text x="67.3" y="94.8">12</text>
<text x="74.9" y="94.8">12</text>
<text x="82.6" y="94.8">12</text>
<text x="91.4" y="94.8">12</text>
<text x="99.1" y="94.8">12</text>
<text x="106.7" y="94.8">12</text>
<text x="36.1" y="98.7">GND</text>
<text x="147.8" y="98.7">GND</text>
<text x="207" y="97.4">10kΩ</text>
<text x="255.3" y="97.4">10kΩ</text>
<text x="35.5" y="107.5">+12V</text>
<text x="62.7" y="103.7">GND</text>
<text x="199.4" y="105">C33</text>
<text x="199.4" y="107.5">10n</text>
<text x="214.6" y="103.7">J15</text>
<text x="247.7" y="105">C34</text>
<text x="247.7" y="107.5">10n</text>
<text x="262.9" y="103.7">J16</text>
<text x="147.2" y="108.8">+12V</text>
<text x="39.5" y="118">TL071</text>
<text x="40.8" y="115.2">U8</text>
<text x="129.8" y="118.7">D6</text>
<text x="202.4" y="115.2">GND</text>
<text x="250.7" y="115.2">GND</text>
<text x="35.7" y="121.5">+</text>
<text x="39" y="122.4" transform="rotate(-90 39 122.4)">V+</text>
<text x="52.1" y="121.5">1k</text>
<text x="57.7" y="122.9">G</text>
<text x="64.5" y="120.1" transform="rotate(-90 64.5 120.1)">D</text>
<text x="68.6" y="122.8">Q3</text>
<text x="68.6" y="125.3">IXFQ50N60P3</text>
<text x="124" y="122.3">PMEG10010ELRX</text>
<text x="135.2" y="125.3">R46</text>
<text x="158.8" y="120.2">J10</text>
<text x="35.7" y="126.6">-</text>
<text x="39" y="126.9" transform="rotate(-90 39 126.9)">V-</text>
<text x="52.1" y="130.4">1n</text>
<text x="52.1" y="127.9">C23</text>
<text x="56.6" y="130.4">10k</text>
<text x="64.5" y="127.7" transform="rotate(-90 64.5 127.7)">S</text>
<text x="135.2" y="127.9">200</text>
<text x="142.8" y="130.6">G</text>
<text x="149.6" y="127.7" transform="rotate(-90 149.6 127.7)">D</text>
<text x="153.7" y="130.4">Q7</text>
<text x="149.6" y="135.3" transform="rotate(-90 149.6 135.3)">S</text>
<text x="153.7" y="132.9">STP55NF06L</text>
<text x="36.1" y="141.8">GND</text>
<text x="67.3" y="138">12</text>
<text x="74.9" y="138">12</text>
<text x="82.6" y="138">12</text>
<text x="91.4" y="138">12</text>
<text x="99.1" y="138">12</text>
<text x="106.7" y="138">12</text>
<text x="199.4" y="138">J17</text>
<text x="224.8" y="138">J18</text>
<text x="250.2" y="138">J19</text>
<text x="275.6" y="138">J20</text>
<text x="62.7" y="146.9">GND</text>
<text x="147.8" y="145.6">GND</text>
<text x="182.9" y="145.6">200</text>
<text x="184.7" y="148.3">G</text>
<text x="191.5" y="145.5" transform="rotate(-90 191.5 145.5)">D</text>
<text x="195.6" y="148.2">Q8</text>
<text x="208.3" y="145.6">200</text>
<text x="210.1" y="148.3">G</text>
<text x="216.9" y="145.5" transform="rotate(-90 216.9 145.5)">D</text>
<text x="221" y="148.2">Q9</text>
<text x="232.4" y="145.6">200</text>
<text x="235.5" y="148.3">G</text>
<text x="242.3" y="145.5" transform="rotate(-90 242.3 145.5)">D</text>
<text x="246.4" y="148.2">Q10</text>
<text x="260.4" y="145.6">200</text>
<text x="260.9" y="148.3">G</text>
<text x="267.7" y="145.5" transform="rotate(-90 267.7 145.5)">D</text>
<text x="271.8" y="148.2">Q11</text>
<text x="35.5" y="153.3">+12V</text>
<text x="191.5" y="153.1" transform="rotate(-90 191.5 153.1)">S</text>
<text x="195.6" y="150.7">STP55NF06L</text>
<text x="216.9" y="153.1" transform="rotate(-90 216.9 153.1)">S</text>
<text x="221" y="150.7">STP55NF06L</text>
<text x="242.3" y="153.1" transform="rotate(-90 242.3 153.1)">S</text>
<text x="246.4" y="150.7">STP55NF06L</text>
<text x="267.7" y="153.1" transform="rotate(-90 267.7 153.1)">S</text>
<text x="271.8" y="150.7">STP55NF06L</text>
<text x="41" y="160.9">U9</text>
<text x="129.4" y="158.3">+12V</text>
<text x="35.7" y="167.2">+</text>
<text x="39.5" y="163.7">TL071</text>
<text x="52.1" y="167.2">1k</text>
<text x="64.5" y="165.8" transform="rotate(-90 64.5 165.8)">D</text>
<text x="158.6" y="167.2">+12V</text>
<text x="166.6" y="167.2">PWR_FLAG</text>
<text x="225.3" y="164.7">GND</text>
<text x="35.7" y="172.3">-</text>
<text x="39" y="172.6" transform="rotate(-90 39 172.6)">V-</text>
<text x="39" y="168.1" transform="rotate(-90 39 168.1)">V+</text>
<text x="52.1" y="173.6">C24</text>
<text x="57.7" y="168.7">G</text>
<text x="64.5" y="173.4" transform="rotate(-90 64.5 173.4)">S</text>
<text x="68.6" y="168.5">Q4</text>
<text x="68.6" y="171">IXFQ50N60P3</text>
<text x="119.9" y="173.8">100n</text>
<text x="119.9" y="171.6">C25</text>
<text x="129" y="171">C26</text>
<text x="129.5" y="173.6">100n</text>
<text x="139.7" y="173.6">100n</text>
<text x="140.2" y="171">C27</text>
<text x="149.4" y="171">C28</text>
<text x="52.1" y="176.1">1n</text>
<text x="56.6" y="176.1">10k</text>
<text x="149.4" y="174.1">100n</text>
<text x="67.3" y="183.7">12</text>
<text x="74.9" y="183.7">12</text>
<text x="82.6" y="183.7">12</text>
<text x="91.4" y="183.7">12</text>
<text x="99.1" y="183.7">12</text>
<text x="106.7" y="183.7">12</text>
<text x="156.5" y="185">PWR_FLAG</text>
<text x="169.4" y="185">GND</text>
<text x="36.1" y="187.6">GND</text>
<text x="130" y="187.6">GND</text>
<text x="62.7" y="192.6">GND</text>
</g>
<g font-size="1.3" fill="#a90000">
<text x="152.3" y="26.4">1</text>
<text x="152.3" y="29">2</text>
<text x="33.6" y="32.8">3</text>
<text x="37.8" y="30.6" transform="rotate(-90 37.8 30.6)">7</text>
<text x="46.3" y="35.3">6</text>
<text x="208.2" y="32.8">1</text>
<text x="208.2" y="35.3">2</text>
<text x="256.5" y="32.8">1</text>
<text x="256.5" y="35.3">2</text>
<text x="33.6" y="37.8">2</text>
<text x="37.8" y="42" transform="rotate(-90 37.8 42)">4</text>
<text x="152.3" y="70.9">1</text>
<text x="208.2" y="67.1">1</text>
<text x="208.2" y="69.6">2</text>
<text x="256.5" y="67.1">1</text>
<text x="256.5" y="69.6">2</text>
<text x="33.6" y="77.2">3</text>
<text x="37.8" y="75" transform="rotate(-90 37.8 75)">7</text>
<text x="152.3" y="73.4">2</text>
<text x="33.6" y="82.3">2</text>
<text x="46.3" y="79.8">6</text>
<text x="37.8" y="86.4" transform="rotate(-90 37.8 86.4)">4</text>
<text x="208.2" y="101.3">1</text>
<text x="256.5" y="101.3">1</text>
<text x="208.2" y="103.9">2</text>
<text x="256.5" y="103.9">2</text>
<text x="37.8" y="118.2" transform="rotate(-90 37.8 118.2)">7</text>
<text x="152.3" y="117.9">1</text>
<text x="33.6" y="125.5">2</text>
<text x="33.6" y="120.4">3</text>
<text x="46.3" y="122.9">6</text>
<text x="152.3" y="120.4">2</text>
<text x="37.8" y="129.6" transform="rotate(-90 37.8 129.6)">4</text>
<text x="193" y="135.6">1</text>
<text x="218.4" y="135.6">1</text>
<text x="243.8" y="135.6">1</text>
<text x="269.2" y="135.6">1</text>
<text x="193" y="138.2">2</text>
<text x="218.4" y="138.2">2</text>
<text x="243.8" y="138.2">2</text>
<text x="269.2" y="138.2">2</text>
<text x="33.6" y="166.1">3</text>
<text x="37.8" y="163.9" transform="rotate(-90 37.8 163.9)">7</text>
<text x="33.6" y="171.2">2</text>
<text x="46.3" y="168.7">6</text>
<text x="37.8" y="175.3" transform="rotate(-90 37.8 175.3)">4</text>
</g>
<g font-size="1.3" fill="#725600">
<text x="21.7" y="33.9">MOSFET1</text>
<text x="177" y="33.9">TEMP1_MEASURE</text>
<text x="225.2" y="33.9">TEMP2_MEASURE</text>
<text x="119.4" y="40.2">Fan1_PWM</text>
<text x="177" y="69.4">TEMP3_MEASURE</text>
<text x="225.2" y="68.2">TEMP4_MEASURE</text>
<text x="20.4" y="78.3">MOSFET2</text>
<text x="119.4" y="84.7">Fan2_PWM</text>
<text x="177" y="102.5">TEMP5_MEASURE</text>
<text x="225.2" y="102.5">TEMP6_MEASURE</text>
<text x="21.7" y="121.5">MOSFET3</text>
<text x="205.3" y="125.5" transform="rotate(-90 205.3 125.5)">LOAD_1</text>
<text x="256.1" y="125.5" transform="rotate(-90 256.1 125.5)">LOAD_2</text>
<text x="119.4" y="131.7">Fan3_PWM</text>
<text x="181.2" y="137" transform="rotate(-90 181.2 137)">R1</text>
<text x="206.6" y="137" transform="rotate(-90 206.6 137)">R2</text>
<text x="230.7" y="137" transform="rotate(-90 230.7 137)">R3</text>
<text x="258.7" y="138.2" transform="rotate(-90 258.7 138.2)">R4</text>
<text x="21.7" y="167.2">MOSFET4</text>
</g>
<g font-size="1.3" fill="#0000c2">
<text x="266" y="114.7">Temperature</text>
<text x="278.8" y="114.7">sense</text>
<text x="161.4" y="151.2">Fan</text>
<text x="166" y="151.2">connector</text>
<text x="269" y="165">Resistance</text>
<text x="280.4" y="165">load</text>
<text x="95.1" y="196.4">Current</text>
<text x="103.2" y="196.4">source</text>
<text x="130.2" y="194.2">Operational</text>
<text x="134.6" y="196.2">power</text>
<text x="141.3" y="196.2">supply</text>
<text x="142.3" y="194.2">amplifier</text>
</g>
<g font-size="1" fill="#006464">
<text x="207" y="26.1">R47</text>
<text x="255.2" y="26.1">R48</text>
<text x="51.7" y="31.2">R12</text>
<text x="56.8" y="40.1">R13</text>
<text x="67.3" y="47.7">R14</text>
<text x="74.9" y="47.7">R15</text>
<text x="82.5" y="47.7">R16</text>
<text x="91.4" y="47.7">R17</text>
<text x="99" y="47.7">R18</text>
<text x="106.6" y="47.7">R19</text>
<text x="207" y="60.4">R49</text>
<text x="255.2" y="60.4">R50</text>
<text x="51.7" y="75.7">R20</text>
<text x="56.8" y="84.6">R21</text>
<text x="67.3" y="92.2">R22</text>
<text x="74.9" y="92.2">R23</text>
<text x="82.5" y="92.2">R24</text>
<text x="91.4" y="92.2">R25</text>
<text x="99" y="92.2">R26</text>
<text x="106.6" y="92.2">R27</text>
<text x="207" y="94.7">R51</text>
<text x="255.2" y="94.7">R52</text>
<text x="51.7" y="118.8">R28</text>
<text x="56.8" y="127.7">R29</text>
<text x="67.3" y="135.4">R30</text>
<text x="74.9" y="135.4">R31</text>
<text x="82.5" y="135.4">R32</text>
<text x="91.4" y="135.4">R33</text>
<text x="99" y="135.4">R34</text>
<text x="106.6" y="135.4">R35</text>
<text x="182.8" y="143">R53</text>
<text x="208.2" y="143">R54</text>
<text x="232.4" y="143">R55</text>
<text x="260.3" y="143">R56</text>
<text x="51.7" y="164.6">R36</text>
<text x="56.8" y="173.5">R37</text>
<text x="67.3" y="181.1">R38</text>
<text x="74.9" y="181.1">R39</text>
<text x="82.5" y="181.1">R40</text>
<text x="91.4" y="181.1">R41</text>
<text x="99" y="181.1">R42</text>
<text x="106.6" y="181.1">R43</text>
</g>
</svg>
